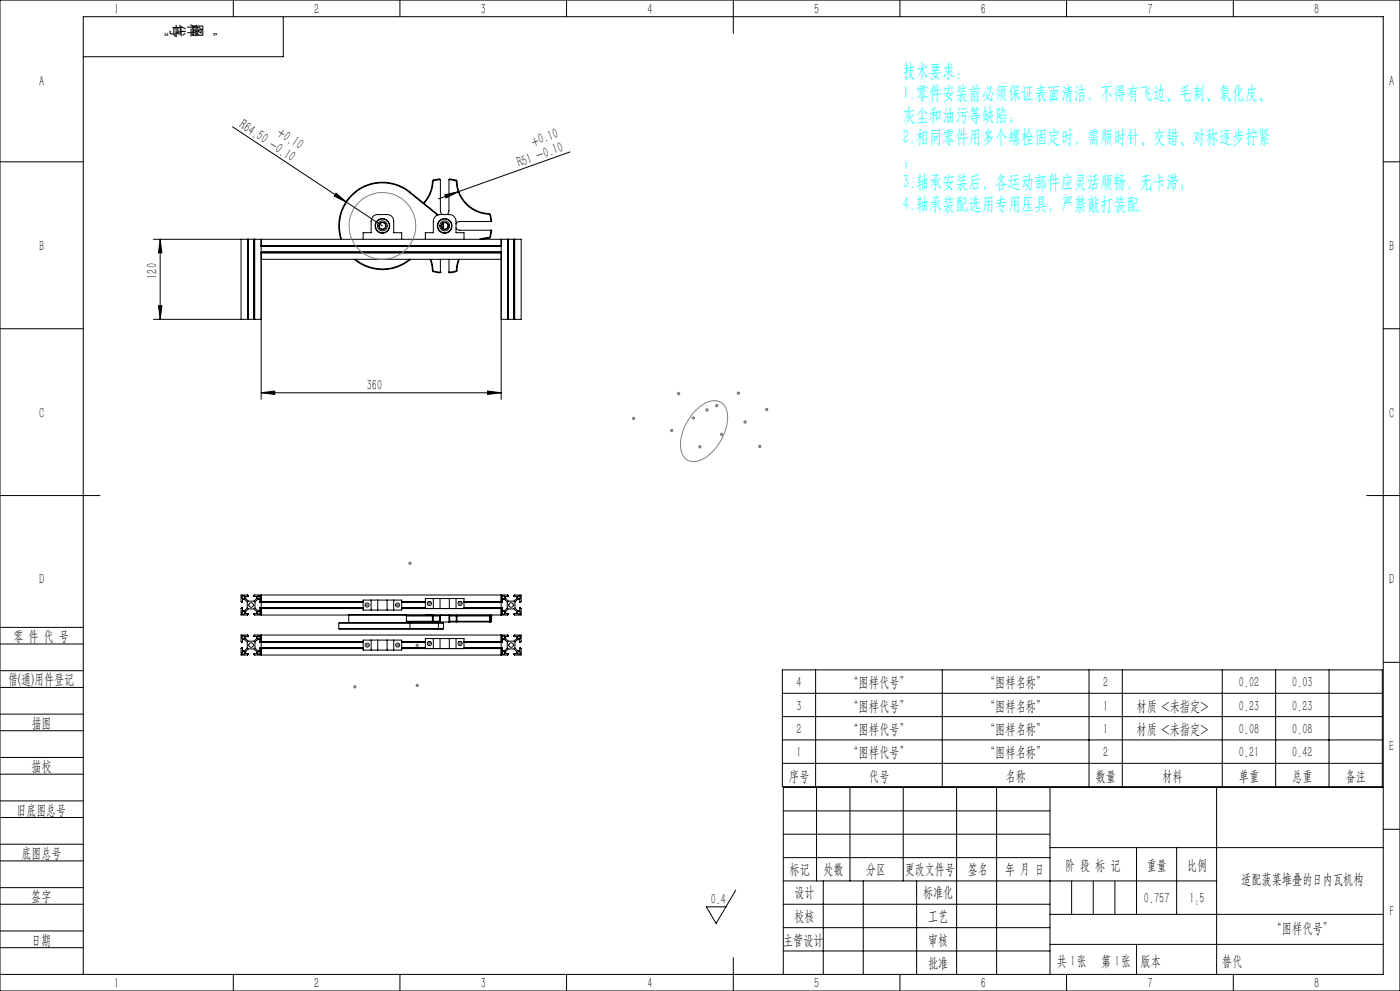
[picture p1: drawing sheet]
<svg xmlns="http://www.w3.org/2000/svg" width="420mm" height="297mm" viewBox="0 0 420 297" stroke-linecap="round" stroke-linejoin="round" font-family="sans-serif">
<g fill="none" stroke="#000" stroke-width=".3">
<path d="M0 0h420v297h-420zM70 0v5M85 5v12h-60M120 0v5M170 0v5M220 0v10M270 0v5M320 0v5M370 0v5M69.7 38l45 29.7M0 48.5h25M100.8 57.9l3.2 2.7-3.7-1.8z"/>
<path d="M122.8 57.7a12.9 12.9 0 0 0-15.4-.6 12.9 12.9 0 0 0-5 14.6M122.8 57.7l8.4 6.7M123 57.5a13.1 13.1 0 0 0-15.7-.6 13.1 13.1 0 0 0-5.1 14.8M123 57.5l-.2 .2M123 57.5l8.4 6.9M129.7 54.3a9.9 9.9 0 0 1-2.7 6.5M129.9 54.2a10.5 10.5 0 0 1-2.7 6.8M129.9 54.2l-.2 .1M130 54l1.7-.3 .4 .1v9.4l.2 .6 .5 .5M130 54l-.1 .2M130 54l-.3 .3M132.1 53.8l-2.2 .4"/>
<path d="M133.5 58.4l4-.9-3.7 1.8zM134.7 53.8v9.4l-.2 .6-.5 .5M134.7 53.8l2.2 .4M134.7 53.8l.4-.1 1.8 .3M134.7 53.8h.1M136.9 54.2a10.2 10.2 0 0 0 10 10M136.9 54.2l.2 .2M136.9 54v.2M136.9 54l.2 .4M137.1 54.4a10 10 0 0 0 9.8 9.6M137.5 57.5l-6 2.1M171 45.5l-33.5 12"/>
<path d="M415 48.5h5M46 71.7h28.3M48 71.7l.6 4.1h-1zM48 71.7v24M72.3 71.7v24M74.3 71.7h.1M74.3 71.7v24M74.4 71.7h82v24h-6M74.4 71.7v24M74.5 71.7h.1M74.5 71.7v24M76.2 71.7h.1"/>
<path d="M76.2 71.7v24M76.3 71.7v24M76.3 71.7l.1 24zM78.4 77.7h72M78.4 71.7v48M78.4 75.7h72M78.4 73.7h72M78.4 75.5h72M78.4 73.8h72M78.4 73.9h72M106.3 77.7a13.1 13.1 0 0 0 16.7 .2M106.6 77.7a12.9 12.9 0 0 0 16.2 0l.2 .2"/>
<path d="M108.9 71.7v-2h2.4v-3.4a1.93 1.93 0 0 1 2-2h2.8a1.93 1.93 0 0 1 2 2v3.4h2.4v2M123.2 77.7l-.2 .2M127.6 71.7v-2h2.4v-3.4a1.99 1.99 0 0 1 2-2h2.8a1.99 1.99 0 0 1 2 2v3.4h2.4v2M129 77.7l.5 1.7 .2 1.7M129.2 77.7l.6 1.8 .1 1.7M132.1 77.7v3.9M132.8 66.9v1.6M133 66.8v1.8M134.7 77.7v3.9M136.8 68.3l.5 .6 .6 .1h9.4M137.6 77.7l-.5 1.8-.2 1.7M137.8 77.7l-.5 1.8-.2 1.7"/>
<path d="M146.8 71.4l-2.2 .3M146.9 64v.2M146.9 64l.2 .3M146.9 64.2l.4 2.2M146.9 71.2l-3 .5M146.9 64.2l.2 .1M146.9 71.2h.2M146.9 71.2l-.1 .2M147.1 71.2l-.3 .2M147.1 64.3l.4 1.9-.2 .2M147.3 66.4h.1M147.3 69l.2 .2-.4 2"/>
<path d="M147.3 69l-.4 2.2M147.3 69h.1M147.3 66.4h-9.4l-.6 .2-.5 .5M150.4 71.7v48M152.3 71.7h.1M152.3 71.7v24M152.5 71.7h.1M152.5 71.7v24M154.2 71.7h.1M154.2 71.7v24M154.3 71.7v24M154.3 71.7l.1 24z"/>
<path d="M0 98.5h25M46 95.7h28.3M47.6 91.6h1l-.6 4.1zM74.3 95.7h.1M74.4 95.7h4M74.5 95.7h.1M76.2 95.7h.1M129.7 81.1l.2 .3M129.7 81.1l.2 .1M129.9 81.2l2.2 .4M129.9 81.4l2 .4 .2-.2M129.9 81.2v.2"/>
<path d="M132.1 81.6h.1M134.7 81.6h.1M136.8 81.4l-1.9 .4-.2-.2M136.9 81.2l-2.2 .4M136.9 81.2l-.1 .2M137.1 81.2h-.2M137.1 81.2l-.3 .2M152.3 95.7h.1M152.5 95.7h.1M154.2 95.7h.1M415 98.5h5M78.4 117.7l4-.5v1z"/>
<path d="M78.4 117.7h72M146.3 117.2l4.1 .5-4.1 .5zM0 148.5h30M410 148.5h10M72.6 178.7l.7-.1v.7h-.6zM77.3 178.6l.7 .1v.6h-.7zM78.4 178.3v6M111.3 179.8h2M111.3 179.8h-2.4v3h2.4M111.3 179.8v3M113.3 179.8v3M113.3 179.8h2.8"/>
<path d="M116.1 179.8h2M116.1 179.8v3M118.1 179.8h2.4v3h-2.4M118.1 179.8v3M130 179.4v3h2v-3M130 179.4h2M130 179.4h-2.4v3M132 179.4h2.8M134.8 179.4v3h2v-3M134.8 179.4h2M136.8 179.4h2.4v3M150.4 178.3v6"/>
<path d="M150.6 178.7l.7-.1v.7h-.6zM152.3 178.3h.1M152.3 178.3h-75.9l-.2 .4h.8v.7l-.8 .8h-1.7l-.8-.8v-.7h.8l-.2-.4h-2v2h.2M152.3 178.4l.2 .3h-.8v.7l.8 .8h1.7l.8-.8v-.7h-.8l.2-.4h2v2h-.2M155.3 178.6h.7l.1 .6-.7 .1zM0 193h25M0 188h25M72.5 182.3l-.2 .1v1.9h2l.2-.4h-.8v-.6l.8-.8h1.7l.8 .8v.6h-.8l.2 .4h28.3M72.5 180.3h.1M72.5 194.3l-.2 .1v1.9h2l.2-.2M72.5 182.3h.1M72.5 180.3l.2 .2v-.8h.7l.8 .7v1.8l-.8 .8h-.7v-.9l-.2 .2"/>
<path d="M72.5 194.3h.1M72.6 183.4l.7-.1v.7h-.6zM72.6 195.4l.7-.1v.7h-.6zM72.6 190.7l.7-.1 .1 .7h-.8zM74.5 196.1h.1M74.5 196.1v-.2h-.8v-.6l.8-.8h1.7l.8 .8v.6h-.8v.2M76.2 196.1h.1M76.2 196.1l.2 .2h75.9l.2-.2M77.3 183.3h.7v.7h-.6zM77.3 195.3h.7v.7h-.6zM77.4 190.6l.6 .1v.6h-.7zM78.1 180.3h.1"/>
<path d="M78.1 180.3l-.2 .2v-.8h-.6l-.8 .7v1.8l.8 .8h.6v-.9l.2 .2M78.2 182.3h.1M78.2 194.3h.1M78.3 182.3l.1 .1M78.3 194.3l.1 .1M78.4 180.3h-.1M78.4 194.3v.1M78.4 194.3h.1M78.4 192.3l30.5 .1M78.4 194.2h.1M78.4 182.3v.1M78.4 180.3h.1"/>
<path d="M78.4 182.3h.1M78.4 190.3v6M78.4 194.4h30.5M78.4 182.4h30.5M78.4 194.2h30.5M101.6 188.4h21.4M101.6 188.4l.2 .2h21M101.6 186.8h21.4M101.6 186.8v1.6M104.6 184.4h17.3M104.6 184.4l.2-.2h16.8l.3 .2M104.6 184.4v2.2"/>
<path d="M108.9 192.3h-30.6M108.9 192.3h-30.7l-.3 .2v-.8h-.6l-.8 .7v1.8l.8 .8h.6v-.8l.2 .1M108.9 192.5h-30.5h30.5M108.9 182.1h-30.5l30.5 .1M108.9 180.5h-30.5h30.5M108.9 180.3h-30.7M108.9 182.3h-30.7M108.9 194.3h-30.7M111.3 194.8h2M111.3 191.8h2M111.3 182.8h2M111.3 191.8h-2.4v3h2.4"/>
<path d="M111.3 191.8v3M113.3 191.8v3M113.3 194.8h2.8M113.3 191.8h2.8M113.3 182.8h2.8M116.1 194.8h2M116.1 191.8h2M116.1 182.8h2M116.1 191.8v3M118.1 191.8h2.4v3h-2.4M118.1 191.8v3M120.5 194.4h29.9"/>
<path d="M120.5 182.4h29.9M120.5 180.3h7.1M120.5 180.5h7.1M120.5 182.1h7.1M120.5 182.3h7.1M120.5 192.3h7.1M120.5 192.5h7.1M120.5 194.2h7.1M120.5 194.3h7.1M120.5 192.4h7.1M120.5 182.2h7.1M121.8 184.3h5.9"/>
<path d="M121.9 186.2h7.8M121.9 186.4h8M121.9 184.6h7.8M121.9 184.4h8M121.9 184.4v2.2M122.8 186.6h-21l-.2 .2M122.8 186.6l.2 .2M122.8 188.6h8.6M122.8 186.6h8.6M123 188.4l-.2 .2M123 186.8v1.6M123 188.4h8.5"/>
<path d="M123 186.8h8.5M127.7 184.4l.1-.2h2.1l.2 .2M127.7 186.4v.2M128.3 180.5h1M128.3 192.5h1M128.4 192.5h.8M128.4 180.5h.8M128.6 180.3h.5M128.6 192.4h.5M128.7 192.3h.3M129.7 184.6h.3M129.7 186.2h.3"/>
<path d="M129.7 184.6v1.6M129.7 186.2l.2 .2M129.9 184.4h2.2M129.9 186.4h2.2M129.9 184.4l.1 .2M129.9 184.4l-.2 .2M130 191.4v3h2v-3M130 191.4h2M130 184.6h1.9M130 186.2h1.9M130 191.4h-2.4v3M130 184.6v1.6"/>
<path d="M130 186.2l-.1 .2M130.1 186.4v.2M131.4 186.6h1.5l.2 .2M131.4 186.6l.1 .2M131.5 188.4h1.6M131.5 186.8h1.6M131.5 188.4l-.1 .2M131.5 186.8v1.6M131.9 184.6v1.6M131.9 186.2l.2 .2M132 191.4h2.8M132.1 184.4h.1"/>
<path d="M132.1 186.4h2.6M132.1 184.4h2.6M132.1 184.4v2M132.1 184.4l-.2 .2M133.1 188.4l-.2 .2h-1.5M133.1 186.8v1.6M134.7 184.4h.1M134.7 184.4h2.2M134.7 186.4h2.2M134.7 186.4h.1M134.7 184.4v2M134.7 184.4l.2 .2"/>
<path d="M134.8 191.4v3h2v-3M134.8 191.4h2M134.9 184.6h2.2M134.9 186.2h2.2M134.9 184.6v1.6M134.9 186.2l-.2 .2M136.8 191.4h2.4v3M136.9 184.4h10M136.9 186.4h10M136.9 184.4v2M136.9 184.4l.2 .2M137.1 184.6h9.8"/>
<path d="M137.1 186.2h9.8M137.1 184.6v1.6M137.1 186.2l-.2 .2M137.5 180.5h1M137.5 192.5h1M137.6 192.5h.8M137.6 180.5h.8M137.7 180.3h.6M137.7 192.4h.6M137.8 192.3h.4M139.2 192.3h11.3l.2 .2v-.8h.7l.8 .7v1.8l-.8 .8h-.7v-.8l-.2 .1M139.2 192.5h11.2h-11.2"/>
<path d="M139.2 182.1h11.2l-11.2 .1M139.2 180.5h11.2h-11.2M139.2 180.3h11.3M139.2 182.3h11.3M139.2 194.2h11.2M139.2 194.3h11.3M139.2 192.3h11.2M139.2 192.4h11.2M146.9 184.6h.2M146.9 186.2h.2M146.9 186.2v.2M146.9 184.6v1.6"/>
<path d="M146.9 184.4h.4M146.9 186.4h.4M146.9 184.4v.2M146.9 184.4l.2 .2M147.1 184.6h.4M147.1 186.2h.4M147.1 184.6v1.6M147.1 186.2l-.2 .2M147.3 184.4h.1M147.3 184.4l.2 .2M147.3 186.4h.1M147.4 184.5l.1 .1"/>
<path d="M147.5 186.2l-.2 .2M147.5 184.6v1.6M147.5 186.2l-.1 .1M150.4 180.3h.1M150.4 192.3v.1M150.4 194.3v.1M150.4 194.3h.1M150.4 182.3v.1M150.4 182.3h.1M150.4 190.3v2M150.4 192.4v3.9M150.5 180.3h.1"/>
<path d="M150.5 182.3h.1M150.5 180.3l.2 .2v-.8h.7l.8 .7v1.8l-.8 .8h-.7v-.9l-.2 .2M150.5 194.3h.1M150.6 183.4l.7-.1v.7h-.6zM150.6 195.4l.7-.1v.7h-.6zM150.6 190.7l.7-.1 .1 .7h-.8zM152.3 190.3h.1M152.3 190.3h-75.9l-.2 .4h.8v.7l-.8 .8h-1.7l-.8-.8v-.7h.8l-.2-.4h-2v2l.2 .2h.2v-.8h.7l.8 .7v1.8l-.8 .8h-.7v-.8l-.2 .1M152.3 190.4l.2 .3h-.8v.7l.8 .8h1.7l.8-.8v-.7h-.8l.2-.4h2v2l-.5 .2v-.8h-.6l-.8 .7v1.8l.8 .8h.6v-.8l.2 .1M152.5 196.1h.1M152.5 196.1v-.2h-.8v-.6l.8-.8h1.7l.8 .8v.6h-.8v.2M154.2 196.1h.1"/>
<path d="M155.3 183.3h.7l.1 .6-.7 .1zM155.3 195.3h.7l.1 .6-.7 .1zM156.1 180.3h.1M156.1 180.3l-.2 .2v-.8h-.6l-.8 .7v1.8l.8 .8h.6v-.9l.2 .2M156.2 182.3h.1M156.2 194.3h.1M156.2 182.3l.2 .1v1.9h-2l-.2-.4h.8v-.6l-.8-.8h-1.7l-.8 .8v.6h.8l-.2 .4h-22.3M156.2 194.3l.2 .1v1.9h-2l-.2-.2M415 198.5h5M0 206h25M0 201h25M0 219h25"/>
<path d="M0 214h25M234.7 207.8h180M234.7 214.8h180M234.7 200.8h180v35h-180zM244.7 200.8v35M282.7 200.8v35M326.7 200.8v35M336.7 200.8v35M366.7 200.8v35M382.7 200.8v35M398.7 200.8v35M0 232h25"/>
<path d="M0 227h25M234.7 221.8h180M234.7 228.8h180M245 236v28M255 236v28M271 236v28M287 236v56M299 236v56M315 236v56M365 236v56M415 236h-180v56M0 245h25"/>
<path d="M0 240h25M0 258h25M0 253h25M235 243h80M235 250h80M235 257h80M315 254h100M341 254v20M353 254v20M415 248.5h5M0 271h25M0 266h25"/>
<path d="M0 279h25M220.7 266.8l-5.9 10-2.9-5h5.9M235 271h80M235 264h130M235 278h80M247 264v28M259 264v28M275 264v28M315 274h100M0 284h25M0 292h415v-287h-390v287M70 292v5"/>
<path d="M120 292v5M170 292v5M220 287v10M235 285h80M270 292v5M315 283h100M320 292v5M370 292v5"/>
<circle cx="114.7" cy="67.7" r=".99"/>
<circle cx="114.7" cy="67.7" r="1.06"/>
<circle cx="114.7" cy="67.7" r="1.48"/>
<circle cx="114.7" cy="67.7" r="2.08"/>
<circle cx="114.7" cy="67.7" r="2.19"/>
<circle cx="133.4" cy="67.7" r=".99"/>
<circle cx="133.4" cy="67.7" r="2.2"/>
<circle cx="133.4" cy="67.7" r="1.07"/>
<circle cx="133.4" cy="67.7" r="2.08"/>
<circle cx="133.4" cy="67.7" r="1.48"/>
<circle cx="75.3" cy="181.3" r=".69"/>
<circle cx="75.3" cy="193.3" r=".68"/>
<circle cx="110.1" cy="193.3" r=".6"/>
<circle cx="110.1" cy="181.3" r=".6"/>
<circle cx="119.3" cy="193.3" r=".59"/>
<circle cx="119.3" cy="181.3" r=".61"/>
<circle cx="128.8" cy="192.9" r=".6"/>
<circle cx="128.8" cy="180.9" r=".59"/>
<circle cx="138" cy="192.9" r=".61"/>
<circle cx="138" cy="180.9" r=".6"/>
<circle cx="153.3" cy="181.3" r=".69"/>
<circle cx="153.3" cy="193.3" r=".68"/>
<circle cx="155.7" cy="191" r=".44"/>
</g>
<g fill="none" stroke="#808080" stroke-width=".3">
<path d="M203.1 118h1M203.2 117.6l.7 .7M203.6 117.4v1.1M203.9 117.6l-.7 .7M221 117.8h1M221.2 117.5l.7 .7M221.5 117.3v1M221.9 117.5l-.7 .7M189.6 125.4h1M189.7 125.1l.7 .7M190.1 124.9v1M190.4 125.1l-.7 .7"/>
<path d="M201 129h1M201.2 128.7l.7 .7M201.5 128.5v1M201.9 128.7l-.7 .7M207.5 125.3h1M207.6 124.9l.8 .7M208 124.8v1M208.4 124.9l-.8 .7M209.2 122.5a6.2 6.2 0 0 1 7.1-1.9 5.8 5.8 0 0 1 1.8 6.3 14.9 14.9 0 0 1-8.3 11.1 4 4 0 0 1-5.6-3.8 15.3 15.3 0 0 1 5-11.7zM209.5 133.9h1M209.6 133.6l.7 .7M210 133.4v1"/>
<path d="M210.3 133.6l-.7 .7M211.6 122.9h1M211.7 122.5l.7 .7M212.1 122.3v1.1M212.4 122.5l-.7 .7M214.5 121.6h1M214.7 121.2l.7 .7M215 121.1v1M215.4 121.2l-.7 .7M216 130.2h1M216.1 129.8l.8 .7M216.5 129.7v1"/>
<path d="M216.9 129.8l-.8 .7M223 126.5h1M223.2 126.1l.7 .7M223.5 126v1M223.9 126.1l-.7 .7M227.4 133.8h1M227.6 133.4l.7 .7M227.9 133.3v1M228.3 133.4l-.7 .7M229.5 122.7h1M229.7 122.4l.7 .7M230 122.2v1"/>
<path d="M230.4 122.4l-.7 .7M122.5 168.8h1M122.6 168.4l.7 .8M123 168.3v1M123.3 168.4l-.7 .8M109.6 193.3h1M109.6 181.3h1M109.8 193l.7 .7M109.8 181l.7 .7M110.1 180.8v1M110.1 192.8v1M110.5 193l-.7 .7"/>
<path d="M110.5 181l-.7 .7M118.8 193.3h1M118.8 181.3h1M119 193l.7 .7M119 181l.7 .7M119.3 180.8v1M119.3 192.8v1M119.7 193l-.7 .7M119.7 181l-.7 .7M124.7 193.4h1M124.8 193l.7 .7M125.2 192.9v1"/>
<path d="M125.5 193l-.7 .7M128.3 180.9h1M128.3 192.9h1M128.4 180.5l.8 .8M128.4 192.5l.8 .7M128.8 180.4v1M128.8 192.4v1M129.2 180.5l-.8 .8M129.2 192.5l-.8 .7M137.5 180.9h1M137.5 192.9h1M137.7 180.5l.7 .8"/>
<path d="M137.7 192.5l.7 .7M138 180.4v1M138 192.4v1M138.4 180.5l-.7 .8M138.4 192.5l-.7 .7M106 205.8h1M106.1 205.5l.7 .7M106.5 205.3v1M106.8 205.5l-.7 .7M124.7 205.4h1M124.8 205.1l.7 .7M125.2 204.9v1"/>
<path d="M125.5 205.1l-.7 .7"/>
<circle cx="114.7" cy="67.7" r="10"/>
</g>
<path d="M321.5 264v10M328 264v10M334.5 264v10M341 283v9" fill="none" stroke="#0a0605" stroke-width=".3"/>
<g fill="#000">
<path d="M133.5 58.4l4-.9-3.7 1.8zM100.8 57.9l3.2 2.7-3.7-1.8z"/>
<path d="M48 71.7l.6 4.1h-1zM47.6 91.6h1l-.6 4.1z"/>
<path d="M146.3 117.2l4.1 .5-4.1 .5zM78.4 117.7l4-.5v1z"/>
</g>
<g font-size="5.6" fill="#0ff">
<text x="270.8" y="23.1">技术要求:</text>
<text x="270.8" y="29.7">1.零件安装前必须保证表面清洁，不得有飞边、毛刺、氧化皮、</text>
<text x="270.8" y="36.4">灰尘和油污等缺陷；</text>
<text x="270.8" y="43">2.相同零件用多个螺栓固定时，需顺时针、交错、对称逐步拧紧</text>
<text x="270.8" y="49.6">；</text>
<text x="270.8" y="56.3">3.轴承安装后，各运动部件应灵活顺畅，无卡滞；</text>
<text x="270.8" y="62.9">4.轴承装配选用专用压具，严禁敲打装配</text>
</g>
<g font-size="4.4">
<text x="34.2" y="4.1">1</text>
<text x="94.2" y="4.1">2</text>
<text x="144.2" y="4.1">3</text>
<text x="194.2" y="4.1">4</text>
<text x="244.2" y="4.1">5</text>
<text x="294.2" y="4.1">6</text>
<text x="344.2" y="4.1">7</text>
<text x="394.2" y="4.1">8</text>
<text x="11.7" y="25.9">A</text>
<text x="416.7" y="25.9">A</text>
<text x="71.5" y="38.1" transform="rotate(33 71.5 38.1)">R64.50 -0.10</text>
<text x="82.9" y="40.4" transform="rotate(33 82.9 40.4)">+0.10</text>
<text x="160" y="43.9" transform="rotate(-20 160 43.9)">+0.10</text>
<text x="155.7" y="50.1" transform="rotate(-20 155.7 50.1)">R51 -0.10</text>
<text x="11.7" y="75.1">B</text>
<text x="416.7" y="75.1">B</text>
<text x="47.2" y="83.5" transform="rotate(-90 47.2 83.5)">120</text>
<text x="110" y="116.8">360</text>
<text x="11.7" y="125.1">C</text>
<text x="416.7" y="125.1">C</text>
<text x="11.7" y="175.1">D</text>
<text x="416.7" y="175.1">D</text>
<text x="4" y="192">零 件 代 号</text>
<text x="2.5" y="205.1">借(通)用件登记</text>
<text x="238.9" y="205.9">4</text>
<text x="254.5" y="205.9">“图样代号”</text>
<text x="295.5" y="205.9">“图样名称”</text>
<text x="330.9" y="205.9">2</text>
<text x="371.6" y="205.9">0.02</text>
<text x="387.6" y="205.9">0.03</text>
<text x="238.9" y="212.9">3</text>
<text x="254.5" y="212.9">“图样代号”</text>
<text x="295.5" y="212.9">“图样名称”</text>
<text x="330.9" y="212.9">1</text>
<text x="340.9" y="212.9">材质 &lt;未指定&gt;</text>
<text x="371.6" y="212.9">0.23</text>
<text x="387.6" y="212.9">0.23</text>
<text x="9.5" y="218.1">描图</text>
<text x="238.9" y="219.9">2</text>
<text x="254.5" y="219.9">“图样代号”</text>
<text x="295.5" y="219.9">“图样名称”</text>
<text x="330.9" y="219.9">1</text>
<text x="340.9" y="219.9">材质 &lt;未指定&gt;</text>
<text x="371.6" y="219.9">0.08</text>
<text x="387.6" y="219.9">0.08</text>
<text x="238.9" y="226.9">1</text>
<text x="254.5" y="226.9">“图样代号”</text>
<text x="295.5" y="226.9">“图样名称”</text>
<text x="330.9" y="226.9">2</text>
<text x="371.6" y="226.9">0.21</text>
<text x="387.6" y="226.9">0.42</text>
<text x="416.7" y="225.1">E</text>
<text x="9.5" y="231.1">描校</text>
<text x="236.7" y="233.9">序号</text>
<text x="260.7" y="233.9">代号</text>
<text x="301.6" y="233.9">名称</text>
<text x="328.7" y="233.9">数量</text>
<text x="348.7" y="233.9">材料</text>
<text x="371.6" y="233.9">单重</text>
<text x="387.6" y="233.9">总重</text>
<text x="403.7" y="233.9">备注</text>
<text x="5" y="244.2">旧底图总号</text>
<text x="6.5" y="257.2">底图总号</text>
<text x="236.9" y="261.9">标记</text>
<text x="247.1" y="261.9">处数</text>
<text x="259.9" y="261.9">分区</text>
<text x="271.5" y="261.9">更改文件号</text>
<text x="290.4" y="261.9">签名</text>
<text x="301.5" y="261.9">年 月 日</text>
<text x="319.5" y="260.6">阶 段 标 记</text>
<text x="344" y="260.6">重量</text>
<text x="356.1" y="260.6">比例</text>
<text x="238.3" y="268.9">设计</text>
<text x="276.9" y="268.9">标准化</text>
<text x="372.3" y="264.8">适配菠菜堆叠的日内瓦机构</text>
<text x="9.4" y="270.1">签字</text>
<text x="213.2" y="270.9">0.4</text>
<text x="343.2" y="270.7">0.757</text>
<text x="356.8" y="270.7">1:5</text>
<text x="416.8" y="274.4">F</text>
<text x="238.3" y="276.1">校核</text>
<text x="278.4" y="276">工艺</text>
<text x="381.5" y="279.6">“图样代号”</text>
<text x="9.4" y="283.2">日期</text>
<text x="234.9" y="283.3">主管设计</text>
<text x="278.4" y="283.3">审核</text>
<text x="278.4" y="290.2">批准</text>
<text x="317.1" y="289.4">共 张</text>
<text x="321.1" y="289.4">1</text>
<text x="330.3" y="289.4">第 张</text>
<text x="334.5" y="289.4">1</text>
<text x="342.1" y="289.4">版本</text>
<text x="34.2" y="296.1">1</text>
<text x="94.2" y="296.1">2</text>
<text x="144.2" y="296.1">3</text>
<text x="194.2" y="296.1">4</text>
<text x="244.2" y="296.1">5</text>
<text x="294.2" y="296.1">6</text>
<text x="344.2" y="296.1">7</text>
<text x="394.2" y="296.1">8</text>
</g>
<text font-size="4.4" fill="#0a0605" x="366.6" y="289.4">替代</text>
<g font-size="4.1" fill="#0a0605">
<text x="50.6" y="7.9" transform="rotate(-180 50.6 7.9)">”</text>
<text x="51.1" y="7.3" transform="rotate(90 51.1 7.3)">号</text>
<text x="52.5" y="7.3" transform="rotate(90 52.5 7.3)">代</text>
<text x="56.5" y="7.3" transform="rotate(90 56.5 7.3)">样</text>
<text x="57.8" y="7.3" transform="rotate(90 57.8 7.3)">图</text>
<text x="65.3" y="7.9" transform="rotate(-180 65.3 7.9)">“</text>
</g>
<text font-size="1.9" fill="#0ff" x="341.9" y="62.9">。</text>
</svg>
